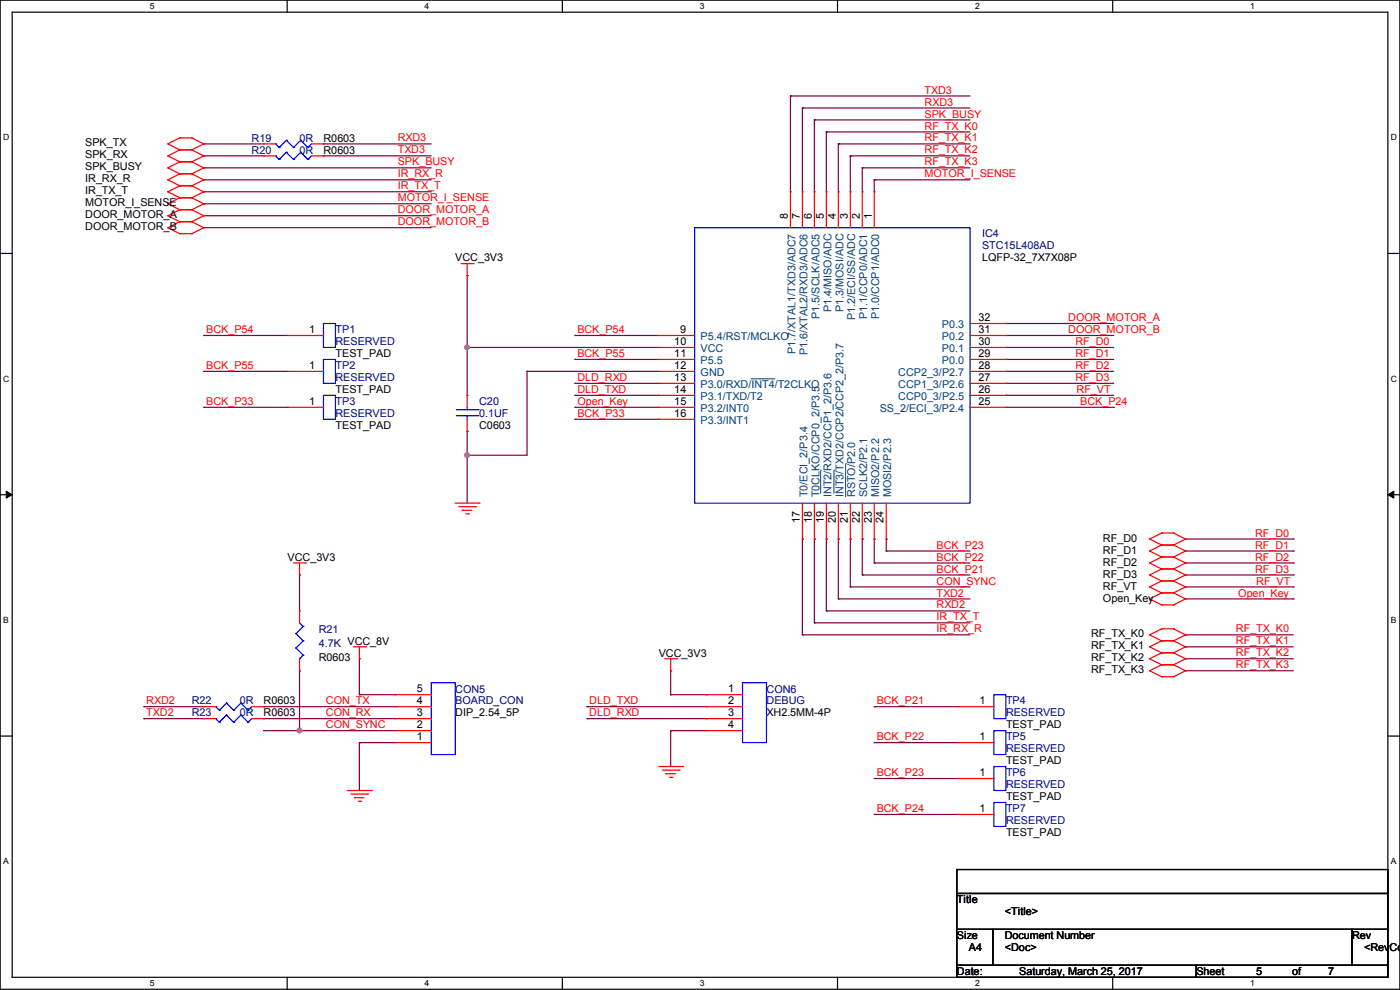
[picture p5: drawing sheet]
<svg xmlns="http://www.w3.org/2000/svg" width="297mm" height="210mm" viewBox="0 0 297 210" stroke-linecap="round" stroke-linejoin="round" font-family="sans-serif">
<path d="M0 0h297v209.8h-297zM2.6 2.6h291.8v204.7h-291.8z" fill="none" stroke="#000" stroke-width=".25"/>
<g fill="#fff">
<path d="M31.7 .3h1v2h-1z"/>
<path d="M31.7 207.6h1v1.9h-1z"/>
</g>
<path d="M60.9 0v2.6M60.9 207.3v2.5" fill="none" stroke="#000" stroke-width=".25"/>
<g fill="#fff">
<path d="M90.1 .3h1v2h-1z"/>
<path d="M90.1 207.6h1v1.9h-1z"/>
</g>
<path d="M119.3 0v2.6M119.3 207.3v2.5" fill="none" stroke="#000" stroke-width=".25"/>
<g fill="#fff">
<path d="M148.5 .3h.9v2h-.9z"/>
<path d="M148.5 207.6h.9v1.9h-.9z"/>
</g>
<path d="M177.7 0v2.6M177.7 207.3v2.5" fill="none" stroke="#000" stroke-width=".25"/>
<g fill="#fff">
<path d="M206.8 .3h1v2h-1z"/>
<path d="M206.8 207.6h1v1.9h-1z"/>
</g>
<path d="M236.1 0v2.6M236.1 207.3v2.5" fill="none" stroke="#000" stroke-width=".25"/>
<g fill="#fff">
<path d="M265.2 .3h1v2h-1z"/>
<path d="M265.2 207.6h1v1.9h-1z"/>
<path d="M.7 28.2h1.2v1.9h-1.2z"/>
<path d="M295.1 28.2h1.2v1.9h-1.2z"/>
<path d="M.7 79.3h1.2v2h-1.2z"/>
<path d="M295.1 79.3h1.2v2h-1.2z"/>
</g>
<path d="M0 53.8h2.6M294.4 53.8h2.6" fill="none" stroke="#000" stroke-width=".25"/>
<g fill="#fff">
<path d="M.7 130.5h1.2v2h-1.2z"/>
<path d="M295.1 130.5h1.1v2h-1.1z"/>
</g>
<path d="M0 104.9h2.6M294.4 104.9h2.6" fill="none" stroke="#000" stroke-width=".25"/>
<path d="M1.3 104.2l1.3 .7-1.3 .8zM294.4 104.9l1.3-.7v1.5z" fill="#000" stroke="#000" stroke-width=".21"/>
<g fill="#fff">
<path d="M.7 181.7h1.2v2h-1.2z"/>
<path d="M295.1 181.7h1.1v2h-1.1z"/>
</g>
<path d="M0 156.1h2.6M294.4 156.1h2.6M203 184.4h91.4v5.1h-91.4zM203 189.5h91.4v7.6h-91.4zM203 197.1h7.6v7.7h-7.6zM210.6 197.1h76.2v7.7h-76.2zM286.8 197.1h7.6v7.7h-7.6zM203 204.8h50.8v2.5h-50.8zM253.8 204.8h40.6v2.5h-40.6z" fill="none" stroke="#000" stroke-width=".25"/>
<g fill="none" stroke="#800040" stroke-width=".25">
<path d="M43.2 30.5h.1M43.2 33.1h.1M43.2 35.6h.1M43.2 38.1h.1M43.2 30.5h12.7M43.2 33.1h12.7M43.2 35.6h48.3M43.2 38.1h48.3M68.6 30.5h.1M68.6 33.1h.1M68.6 30.5h22.9M68.6 33.1h22.9"/>
<path d="M167.7 20.4h.1M167.7 20.4v20.3M167.7 20.4h38.1M170.2 22.9h.1M170.2 22.9v17.8M170.2 22.9h35.6M172.8 25.4h.1M172.8 25.4v15.3M172.8 25.4h33M175.3 28h.1M175.3 28v12.7M175.3 28h30.5"/>
<path d="M177.8 30.5h.1M177.8 30.5h28M177.8 30.5v10.2M180.4 33.1h.1M180.4 33.1h25.4M180.4 33.1v7.6M182.9 35.6h.1M182.9 35.6h22.9M182.9 35.6v5.1M185.5 38.1h.1M185.5 38.1h20.3M185.5 38.1v2.6"/>
<path d="M43.2 40.7h.1M43.2 43.2h.1M43.2 45.8h.1M43.2 48.3h.1M43.2 40.7h48.3M43.2 43.2h48.3M43.2 45.8h48.3M43.2 48.3h48.3M99.1 58.5h.1M99.1 58.5v25.4M43.2 71.2h.1M43.2 78.8h.1"/>
<path d="M43.2 78.8h17.8M43.2 71.2h17.8M99.1 73.7h.1M99.1 73.7h40.6M111.8 78.8h.1M111.8 78.8h27.9M111.8 78.8v17.8h-12.7M122 71.2h.1M122 76.2h.1M122 76.2h17.7M122 71.2h17.7M213.4 73.7h.1"/>
<path d="M213.4 76.2h.1M213.4 78.8h.1M213.4 71.2h.1M213.4 68.6h.1M213.4 73.7h22.9M213.4 78.8h22.9M213.4 76.2h22.9M213.4 71.2h22.9M213.4 68.6h22.9M43.2 86.4h.1M43.2 86.4h17.8M99.1 96.6h.1"/>
<path d="M99.1 91.5h.1M99.1 91.5v15.2M122 81.3h.1M122 83.9h.1M122 86.4h.1M122 88.9h.1M122 81.3h17.7M122 83.9h17.7M122 86.4h17.7M122 88.9h17.7M213.4 81.3h.1M213.4 83.9h.1"/>
<path d="M213.4 81.3h22.9M213.4 83.9h22.9M213.4 86.4h22.9M236.3 86.4h.1M170.2 114.3h.1M170.2 114.3v20.4M172.8 114.3h.1M172.8 114.3v17.8M175.3 114.3h.1M175.3 114.3v15.3M177.8 114.3h.1M177.8 114.3v12.7"/>
<path d="M180.4 114.3h.1M180.4 114.3v10.2M182.9 114.3h.1M182.9 114.3v7.7M185.5 114.3h.1M185.5 119.4h.1M185.5 114.3v5.1M185.5 119.4h20.3M188 114.3h.1M188 116.9h.1M188 114.3v2.6M188 116.9h17.8"/>
<path d="M251.5 116.9h22.9M251.5 119.4h22.9M251.5 114.3h22.9M274.4 114.3h.1M274.4 116.9h.1M274.4 119.4h.1M63.5 122h.1M63.5 122v7.6M76.2 139.7h.1M76.2 139.7v7.7M170.2 134.7h.1M170.2 134.7h35.6"/>
<path d="M172.8 132.1h.1M172.8 132.1h33M175.3 129.6h.1M175.3 129.6h30.5M177.8 127h.1M177.8 127h28M180.4 124.5h.1M180.4 124.5h25.4M182.9 122h.1M182.9 122h22.9M251.5 134.7h.1M251.5 137.2h.1"/>
<path d="M251.5 139.7h.1M251.5 122h22.9M251.5 124.5h22.9M251.5 127h22.9M251.5 134.7h22.9M251.5 137.2h22.9M251.5 139.7h22.9M274.4 122h.1M274.4 124.5h.1M274.4 127h.1M30.5 149.9h.1M30.5 152.4h.1"/>
<path d="M30.5 149.9h12.7M30.5 152.4h12.7M55.9 149.9h.1M55.9 152.4h.1M55.9 155h.1M55.9 149.9h28M55.9 152.4h28M55.9 155h28M63.5 155h.1M63.5 142.3h.1M63.5 142.3v12.7M76.2 147.4h.1"/>
<path d="M76.2 157.5h.1M76.2 147.4h7.7M76.2 157.5v10.2M76.2 157.5h7.7M124.5 149.9h.1M124.5 152.4h.1M124.5 149.9h25.4M124.5 152.4h25.4M142.3 147.4h.1M142.3 142.3h.1M142.3 155h.1M142.3 155h7.6"/>
<path d="M142.3 147.4h7.6M142.3 142.3v5.1M142.3 155v7.6M185.5 149.9h.1M185.5 157.5h.1M185.5 149.9h17.7M185.5 157.5h17.7M251.5 142.3h.1M251.5 142.3h22.9M185.5 165.1h.1M185.5 172.8h.1M185.5 165.1h17.7"/>
<path d="M185.5 172.8h17.7"/>
</g>
<g fill="#f0f" stroke="#f0f" stroke-width=".25">
<circle cx="63.5" cy="155" r=".49"/>
<circle cx="99.1" cy="73.7" r=".49"/>
<circle cx="99.1" cy="96.5" r=".49"/>
</g>
<g fill="none" stroke="#f00" stroke-width=".25">
<path d="M35.6 30.5h.1M35.6 33.1h.1M35.6 35.6h.1M35.6 38.1h.1M35.6 30.5l2.5 1.3M35.6 33.1l2.5 1.2M35.6 35.6l2.5 1.3M35.6 38.1l2.5 1.3M38.1 29.3h.1M38.1 31.8h.1M38.1 34.3h.1M38.1 36.9h.1"/>
<path d="M38.1 39.4h.1M38.1 29.3l-2.5 1.2M38.1 29.3h2.6M38.1 31.8h2.6M38.1 31.8l-2.5 1.3M38.1 34.3h2.6M38.1 34.3l-2.5 1.3M38.1 36.9h2.6M38.1 36.9l-2.5 1.2M38.1 39.4h2.6M38.1 39.4l-2.5 1.3M40.7 29.3h.1"/>
<path d="M40.7 31.8h.1M40.7 34.3h.1M40.7 36.9h.1M40.7 39.4h.1M40.7 29.3l2.5 1.2M40.7 31.8l2.5 1.3M40.7 34.3l2.5 1.3M40.7 36.9l2.5 1.2M40.7 39.4l2.5 1.3M43.2 30.5h.1M43.2 33.1h.1M43.2 35.6h.1"/>
<path d="M43.2 38.1h.1M43.2 30.5l-2.5 1.3M43.2 33.1l-2.5 1.2M43.2 35.6l-2.5 1.3M43.2 38.1l-2.5 1.3M55.9 33.1h.1M55.9 30.5h.1M55.9 33.1h2.6M55.9 30.5h2.6M66.1 33.1h2.5M66.1 30.5h2.5M68.6 33.1h.1"/>
<path d="M68.6 30.5h.1M35.6 40.7h.1M35.6 45.8h.1M35.6 48.3h.1M35.6 43.2h.1M35.6 40.7l2.5 1.3M35.6 45.8l2.5 1.2M35.6 48.3l2.5 1.3M35.6 43.2l2.5 1.3M38.1 42h.1M38.1 44.5h.1M38.1 47h.1"/>
<path d="M38.1 49.6h.1M38.1 42h2.6M38.1 44.5l-2.5 1.3M38.1 44.5h2.6M38.1 47h2.6M38.1 47l-2.5 1.3M38.1 49.6h2.6M38.1 42l-2.5 1.2M40.7 42h.1M40.7 44.5h.1M40.7 47h.1M40.7 49.6h.1"/>
<path d="M40.7 44.5l2.5 1.3M40.7 47l2.5 1.3M40.7 42l2.5 1.2M43.2 40.7h.1M43.2 45.8h.1M43.2 48.3h.1M43.2 43.2h.1M43.2 40.7l-2.5 1.3M43.2 45.8l-2.5 1.2M43.2 48.3l-2.5 1.3M43.2 43.2l-2.5 1.3M97.8 55.9h2.6"/>
<path d="M99.1 58.5h.1M99.1 55.9v2.6M100.4 55.9h.1M167.7 40.7h.1M167.7 40.7v7.6M170.2 40.7h.1M170.2 40.7v7.6M172.8 40.7h.1M172.8 40.7v7.6M175.3 40.7h.1M175.3 40.7v7.6M177.8 40.7h.1"/>
<path d="M177.8 40.7v7.6M180.4 40.7h.1M180.4 40.7v7.6M182.9 40.7h.1M182.9 40.7v7.6M185.5 40.7h.1M185.5 40.7v7.6M61 71.2h.1M61 78.8h.1M61 71.2h7.6M61 78.8h7.6M139.7 71.2h.1"/>
<path d="M139.7 73.7h.1M139.7 76.2h.1M139.7 78.8h.1M139.7 71.2h7.7M139.7 73.7h7.7M139.7 76.2h7.7M139.7 78.8h7.7M205.8 71.2h7.6M205.8 73.7h7.6M205.8 76.2h7.6M205.8 78.8h7.6M205.8 68.6h7.6"/>
<path d="M213.4 68.6h.1M213.4 71.2h.1M213.4 73.7h.1M213.4 76.2h.1M213.4 78.8h.1M61 86.4h.1M61 86.4h7.6M99.1 83.9h.1M99.1 91.5h.1M99.1 83.9v2.5M99.1 88.9v2.6M139.7 81.3h.1"/>
<path d="M139.7 83.9h.1M139.7 86.4h.1M139.7 88.9h.1M139.7 81.3h7.7M139.7 83.9h7.7M139.7 86.4h7.7M139.7 88.9h7.7M205.8 81.3h7.6M205.8 83.9h7.6M205.8 86.4h7.6M213.4 81.3h.1M213.4 83.9h.1"/>
<path d="M213.4 86.4h.1M62.3 119.4h2.5M63.5 119.4v2.6M64.8 119.4h.1M96.6 106.7h5M97.3 107.5h3.6M98.1 108.2h.1M98.1 108.2h2M98.8 109h.6M99.4 109h.1M100.9 107.5h.1M101.6 106.7h.1"/>
<path d="M170.2 114.3h.1M170.2 106.7v7.6M172.8 114.3h.1M172.8 106.7v7.6M175.3 114.3h.1M175.3 106.7v7.6M177.8 114.3h.1M177.8 106.7v7.6M180.4 114.3h.1M180.4 106.7v7.6M182.9 114.3h.1M182.9 106.7v7.6"/>
<path d="M185.5 114.3h.1M185.5 106.7v7.6M188 114.3h.1M188 106.7v7.6M243.9 114.3h.1M243.9 116.9h.1M243.9 119.4h.1M243.9 114.3l2.5 1.3M243.9 116.9l2.5 1.3M243.9 119.4l2.5 1.3M246.4 113.1h.1M246.4 115.6h.1"/>
<path d="M246.4 118.2h.1M246.4 113.1l-2.5 1.2M246.4 113.1h2.6M246.4 115.6h2.6M246.4 115.6l-2.5 1.3M246.4 118.2h2.6M246.4 118.2l-2.5 1.2M249 113.1h.1M249 115.6h.1M249 118.2h.1M249 113.1l2.5 1.2M249 115.6l2.5 1.3"/>
<path d="M249 118.2l2.5 1.2M251.5 114.3h.1M251.5 116.9h.1M251.5 119.4h.1M251.5 114.3l-2.5 1.3M251.5 116.9l-2.5 1.3M251.5 119.4l-2.5 1.3M63.5 122h.1M63.5 129.6h.1M63.5 129.6v2.5M63.5 139.7v2.6M75 137.2h2.5"/>
<path d="M76.2 139.7h.1M76.2 137.2v2.5M77.5 137.2h.1M141 139.7h2.6M142.3 139.7v2.6M143.6 139.7h.1M243.9 134.7h.1M243.9 137.2h.1M243.9 139.7h.1M243.9 122h.1M243.9 124.5h.1M243.9 127h.1"/>
<path d="M243.9 134.7l2.5 1.2M243.9 137.2l2.5 1.3M243.9 139.7l2.5 1.3M243.9 122l2.5 1.2M243.9 124.5l2.5 1.3M243.9 127l2.5 1.3M246.4 133.4h.1M246.4 135.9h.1M246.4 138.5h.1M246.4 120.7h.1M246.4 123.2h.1M246.4 125.8h.1"/>
<path d="M246.4 128.3h.1M246.4 133.4l-2.5 1.3M246.4 133.4h2.6M246.4 135.9h2.6M246.4 135.9l-2.5 1.3M246.4 138.5h2.6M246.4 138.5l-2.5 1.2M246.4 120.7h2.6M246.4 120.7l-2.5 1.3M246.4 123.2h2.6M246.4 123.2l-2.5 1.3M246.4 125.8h2.6"/>
<path d="M246.4 125.8l-2.5 1.2M246.4 128.3h2.6M249 133.4h.1M249 135.9h.1M249 138.5h.1M249 120.7h.1M249 123.2h.1M249 125.8h.1M249 128.3h.1M249 133.4l2.5 1.3M249 135.9l2.5 1.3M249 138.5l2.5 1.2"/>
<path d="M249 120.7l2.5 1.3M249 123.2l2.5 1.3M249 125.8l2.5 1.2M251.5 134.7h.1M251.5 137.2h.1M251.5 139.7h.1M251.5 122h.1M251.5 124.5h.1M251.5 127h.1M251.5 134.7l-2.5 1.2M251.5 137.2l-2.5 1.3M251.5 139.7l-2.5 1.3"/>
<path d="M251.5 122l-2.5 1.2M251.5 124.5l-2.5 1.3M251.5 127l-2.5 1.3M43.2 149.9h.1M43.2 152.4h.1M43.2 149.9h2.6M43.2 152.4h2.6M53.4 149.9h2.5M53.4 152.4h2.5M55.9 149.9h.1M55.9 152.4h.1M63.5 142.3h.1"/>
<path d="M83.9 157.5h.1M83.9 155h.1M83.9 152.4h.1M83.9 149.9h.1M83.9 147.4h.1M83.9 157.5h7.6M83.9 149.9h7.6M83.9 147.4h7.6M83.9 152.4h7.6M83.9 155h7.6M142.3 142.3h.1M149.9 147.4h.1"/>
<path d="M149.9 149.9h.1M149.9 152.4h.1M149.9 155h.1M149.9 149.9h7.6M149.9 147.4h7.6M149.9 152.4h7.6M149.9 155h7.6M203.2 157.5h.1M203.2 149.9h.1M203.2 157.5h7.7M203.2 149.9h7.7M243.9 142.3h.1"/>
<path d="M243.9 142.3l2.5 1.3M246.4 141h.1M246.4 143.6h.1M246.4 141h2.6M246.4 141l-2.5 1.3M246.4 143.6h2.6M249 141h.1M249 143.6h.1M249 141l2.5 1.3M251.5 142.3h.1M251.5 142.3l-2.5 1.3M73.7 167.7h5.1"/>
<path d="M74.5 168.4h3.5M75.2 169.2h.1M75.2 169.2h2.1M76 170h.5M76.5 170h.1M78 168.4h.1M78.8 167.7h.1M139.7 162.6h5.1M140.5 163.4h3.6M141.3 164.1h.1M141.3 164.1h2M142 164.9h.5"/>
<path d="M142.5 164.9h.1M144.1 163.4h.1M144.8 162.6h.1M203.2 165.1h.1M203.2 172.8h.1M203.2 165.1h7.7M203.2 172.8h7.7"/>
</g>
<g fill="none" stroke="#00f" stroke-width=".25">
<path d="M58.5 33.1h.1M58.5 30.5h.1M58.5 33.1l.7 .7M58.5 30.5l.7 .8M59.2 33.8h.1M59.2 31.3h.1M60.7 32.3h.1M60.7 29.8h.1M60.7 32.3l1.6 1.5M60.7 32.3l-1.5 1.5M60.7 29.8l1.6 1.5M60.7 29.8l-1.5 1.5"/>
<path d="M62.3 33.8h.1M62.3 31.3h.1M63.8 32.3h.1M63.8 29.8h.1M63.8 32.3l1.5 1.5M63.8 32.3l-1.5 1.5M63.8 29.8l1.5 1.5M63.8 29.8l-1.5 1.5M65.3 33.8h.1M65.3 31.3h.1M66.1 33.1l-.8 .7M66.1 30.5l-.8 .8"/>
<path d="M147.4 48.3h58.4v58.4h-58.4zM68.6 68.6h2.6v5.1h-2.6zM68.6 76.2h2.6v5.1h-2.6zM68.6 83.9h2.6v5h-2.6zM96.8 88.2h4.6M96.8 86.9h4.6M99.1 86.9h.1M99.1 88.2h.1M99.1 86.4v.5M99.1 88.2v.7M101.4 88.2h.1M101.4 86.9h.1"/>
<path d="M62.8 134.4h.1M62.8 137.5h.1M62.8 134.4l1.5 1.5M62.8 137.5l1.5 1.5M63.5 139.7h.1M63.5 132.1l.8 .8M64.3 132.9h.1M64.3 135.9h.1M64.3 139h.1M64.3 139l-.8 .7M64.3 135.9l-1.5 1.6M64.3 132.9l-1.5 1.5"/>
<path d="M45.8 149.9h.1M45.8 152.4h.1M45.8 149.9l.7 .8M45.8 152.4l.7 .8M46.5 150.7h.1M46.5 153.2h.1M48 149.1h.1M48 151.7h.1M48 149.1l1.6 1.6M48 149.1l-1.5 1.6M48 151.7l1.6 1.5M48 151.7l-1.5 1.5"/>
<path d="M49.6 150.7h.1M49.6 153.2h.1M51.1 149.1h.1M51.1 151.7h.1M51.1 149.1l1.5 1.6M51.1 149.1l-1.5 1.6M51.1 151.7l1.5 1.5M51.1 151.7l-1.5 1.5M52.6 150.7h.1M52.6 153.2h.1M53.4 149.9l-.8 .8M53.4 152.4l-.8 .8"/>
<path d="M91.5 144.8h5.1v15.3h-5.1zM157.5 144.8h5.1v12.7h-5.1zM210.9 155h2.5v5.1h-2.5zM210.9 147.4h2.5v5h-2.5zM210.9 162.6h2.5v5.1h-2.5zM210.9 170.2h2.5v5.1h-2.5z"/>
</g>
<path d="M159.3 80.4h4.9M164.2 80.4h.1M174.1 99.8h.1M174.1 99.8v4.9M176.9 99.8h.1M176.9 99.8v4.9M179.4 98.3h.1M179.4 98.3v7.1" fill="none" stroke="#004080" stroke-width=".21"/>
<g font-size="2.3" fill="#f00">
<text x="196.1" y="22.4">RXD3</text>
<text x="196.1" y="19.9">TXD3</text>
<text x="196.1" y="27.5">RF_TX_K0</text>
<text x="196.1" y="24.9">SPK_BUSY</text>
<text x="84.4" y="35.1">SPK_BUSY</text>
<text x="84.4" y="30">RXD3</text>
<text x="84.4" y="32.6">TXD3</text>
<text x="196.1" y="35.1">RF_TX_K3</text>
<text x="196.1" y="32.6">RF_TX_K2</text>
<text x="196.1" y="30">RF_TX_K1</text>
<text x="84.4" y="37.6">IR_RX_R</text>
<text x="84.4" y="40.2">IR_TX_T</text>
<text x="196.1" y="37.6">MOTOR_I_SENSE</text>
<text x="84.4" y="42.7">MOTOR_I_SENSE</text>
<text x="84.4" y="45.3">DOOR_MOTOR_A</text>
<text x="84.4" y="47.8">DOOR_MOTOR_B</text>
<text x="43.7" y="70.7">BCK_P54</text>
<text x="122.5" y="70.7">BCK_P54</text>
<text x="226.6" y="70.7">DOOR_MOTOR_B</text>
<text x="226.6" y="68.1">DOOR_MOTOR_A</text>
<text x="122.5" y="75.7">BCK_P55</text>
<text x="228.1" y="73.2">RF_D0</text>
<text x="228.1" y="75.7">RF_D1</text>
<text x="43.7" y="78.3">BCK_P55</text>
<text x="122.5" y="80.8">DLD_RXD</text>
<text x="122.5" y="83.4">DLD_TXD</text>
<text x="228.1" y="78.3">RF_D2</text>
<text x="228.1" y="80.8">RF_D3</text>
<text x="228.4" y="83.4">RF_VT</text>
<text x="43.7" y="85.9">BCK_P33</text>
<text x="122.5" y="85.9">Open_Key</text>
<text x="122.5" y="88.4">BCK_P33</text>
<text x="229.2" y="85.9">BCK_P24</text>
<text x="266.3" y="113.8">RF_D0</text>
<text x="198.7" y="116.4">BCK_P23</text>
<text x="198.7" y="118.9">BCK_P22</text>
<text x="266.3" y="116.4">RF_D1</text>
<text x="266.3" y="118.9">RF_D2</text>
<text x="198.7" y="121.5">BCK_P21</text>
<text x="198.7" y="124">CON_SYNC</text>
<text x="266.3" y="121.5">RF_D3</text>
<text x="266.5" y="124">RF_VT</text>
<text x="198.7" y="126.5">TXD2</text>
<text x="198.7" y="129.1">RXD2</text>
<text x="198.7" y="131.6">IR_TX_T</text>
<text x="262.7" y="126.5">Open_Key</text>
<text x="198.7" y="134.2">IR_RX_R</text>
<text x="262.2" y="134.2">RF_TX_K0</text>
<text x="262.2" y="136.7">RF_TX_K1</text>
<text x="262.2" y="139.2">RF_TX_K2</text>
<text x="262.2" y="141.8">RF_TX_K3</text>
<text x="31" y="149.4">RXD2</text>
<text x="69.1" y="149.4">CON_TX</text>
<text x="125" y="149.4">DLD_TXD</text>
<text x="186" y="149.4">BCK_P21</text>
<text x="31" y="151.9">TXD2</text>
<text x="69.1" y="151.9">CON_RX</text>
<text x="69.1" y="154.5">CON_SYNC</text>
<text x="125" y="151.9">DLD_RXD</text>
<text x="186" y="157">BCK_P22</text>
<text x="186" y="164.6">BCK_P23</text>
<text x="186" y="172.3">BCK_P24</text>
</g>
<g font-size="2.3">
<text x="18.1" y="31.1">SPK_TX</text>
<text x="18.1" y="33.6">SPK_RX</text>
<text x="68.6" y="32.6">R0603</text>
<text x="68.6" y="30.1">R0603</text>
<text x="18.1" y="36.2">SPK_BUSY</text>
<text x="18.1" y="38.7">IR_RX_R</text>
<text x="18.1" y="41.2">IR_TX_T</text>
<text x="18.1" y="46.3">DOOR_MOTOR_A</text>
<text x="18.1" y="43.8">MOTOR_I_SENSE</text>
<text x="167.1" y="46.5" transform="rotate(-90 167.1 46.5)">8</text>
<text x="169.7" y="46.5" transform="rotate(-90 169.7 46.5)">7</text>
<text x="172.2" y="46.5" transform="rotate(-90 172.2 46.5)">6</text>
<text x="174.8" y="46.5" transform="rotate(-90 174.8 46.5)">5</text>
<text x="177.3" y="46.5" transform="rotate(-90 177.3 46.5)">4</text>
<text x="179.8" y="46.5" transform="rotate(-90 179.8 46.5)">3</text>
<text x="182.4" y="46.5" transform="rotate(-90 182.4 46.5)">2</text>
<text x="184.9" y="46.5" transform="rotate(-90 184.9 46.5)">1</text>
<text x="18.1" y="48.9">DOOR_MOTOR_B</text>
<text x="96.6" y="55.5">VCC_3V3</text>
<text x="208.3" y="55.5">LQFP-32_7X7X08P</text>
<text x="65.6" y="70.6">1</text>
<text x="144.3" y="70.6">9</text>
<text x="207.6" y="68.1">32</text>
<text x="207.6" y="70.6">31</text>
<text x="71.2" y="75.8">TEST_PAD</text>
<text x="143.1" y="73.2">10</text>
<text x="143.1" y="75.7">11</text>
<text x="207.6" y="73.2">30</text>
<text x="207.6" y="75.7">29</text>
<text x="65.6" y="78.2">1</text>
<text x="71.2" y="83.4">TEST_PAD</text>
<text x="143.1" y="78.2">12</text>
<text x="143.1" y="80.8">13</text>
<text x="143.1" y="83.3">14</text>
<text x="207.6" y="78.2">28</text>
<text x="207.6" y="80.8">27</text>
<text x="207.6" y="83.3">26</text>
<text x="65.6" y="85.9">1</text>
<text x="143.1" y="85.9">15</text>
<text x="143.1" y="88.4">16</text>
<text x="207.6" y="85.9">25</text>
<text x="71.2" y="91">TEST_PAD</text>
<text x="101.6" y="91">C0603</text>
<text x="169.7" y="111" transform="rotate(-90 169.7 111)">17</text>
<text x="172.2" y="111" transform="rotate(-90 172.2 111)">18</text>
<text x="174.8" y="111" transform="rotate(-90 174.8 111)">19</text>
<text x="177.3" y="111" transform="rotate(-90 177.3 111)">20</text>
<text x="179.8" y="111" transform="rotate(-90 179.8 111)">21</text>
<text x="182.4" y="111" transform="rotate(-90 182.4 111)">22</text>
<text x="184.9" y="111" transform="rotate(-90 184.9 111)">23</text>
<text x="187.5" y="111" transform="rotate(-90 187.5 111)">24</text>
<text x="61" y="119">VCC_3V3</text>
<text x="234" y="114.9">RF_D0</text>
<text x="234" y="117.4">RF_D1</text>
<text x="234" y="120">RF_D2</text>
<text x="234" y="122.5">RF_D3</text>
<text x="234" y="125.1">RF_VT</text>
<text x="234" y="127.6">Open_Key</text>
<text x="231.5" y="135.2">RF_TX_K0</text>
<text x="231.5" y="137.8">RF_TX_K1</text>
<text x="67.6" y="140.3">R0603</text>
<text x="139.8" y="139.3">VCC_3V3</text>
<text x="231.5" y="140.3">RF_TX_K2</text>
<text x="231.5" y="142.8">RF_TX_K3</text>
<text x="55.9" y="149.4">R0603</text>
<text x="88.4" y="149.4">4</text>
<text x="88.4" y="146.8">5</text>
<text x="154.5" y="146.8">1</text>
<text x="154.5" y="149.4">2</text>
<text x="207.8" y="149.4">1</text>
<text x="55.9" y="152">R0603</text>
<text x="88.4" y="154.4">2</text>
<text x="88.4" y="151.9">3</text>
<text x="96.6" y="152">DIP_2.54_5P</text>
<text x="154.5" y="151.9">3</text>
<text x="154.5" y="154.4">4</text>
<text x="162.6" y="152">XH2.5MM-4P</text>
<text x="213.4" y="154.5">TEST_PAD</text>
<text x="88.4" y="157">1</text>
<text x="207.8" y="157">1</text>
<text x="207.8" y="164.6">1</text>
<text x="213.4" y="162.1">TEST_PAD</text>
<text x="207.8" y="172.2">1</text>
<text x="213.4" y="169.8">TEST_PAD</text>
<text x="213.4" y="177.4">TEST_PAD</text>
<text x="203" y="191.6">Title</text>
<text x="213.2" y="194.1">&lt;Title&gt;</text>
<text x="203" y="199.2">Size</text>
<text x="205.5" y="201.8">A4</text>
<text x="213.2" y="199.2">Document Number</text>
<text x="213.2" y="201.8">&lt;Doc&gt;</text>
<text x="286.8" y="199.2">Rev</text>
<text x="289.4" y="201.8">&lt;RevCod</text>
<text x="203" y="206.8">Date:</text>
<text x="216.2" y="206.8">Saturday, March 25, 2017</text>
<text x="253.8" y="206.8">Sheet</text>
<text x="266.5" y="206.8">5</text>
<text x="274.1" y="206.8">of</text>
<text x="281.7" y="206.8">7</text>
</g>
<g font-size="2.3" fill="#000080">
<text x="53.4" y="32.6">R20</text>
<text x="53.4" y="30.1">R19</text>
<text x="63.5" y="32.6">0R</text>
<text x="63.5" y="30.1">0R</text>
<text x="208.3" y="50.4">IC4</text>
<text x="208.3" y="52.9">STC15L408AD</text>
<text x="71.2" y="70.7">TP1</text>
<text x="71.2" y="73.2">RESERVED</text>
<text x="71.2" y="78.3">TP2</text>
<text x="71.2" y="80.9">RESERVED</text>
<text x="71.2" y="85.9">TP3</text>
<text x="71.2" y="88.5">RESERVED</text>
<text x="101.6" y="85.9">C20</text>
<text x="101.6" y="88.5">0.1UF</text>
<text x="67.6" y="134.2">R21</text>
<text x="67.6" y="137.2">4.7K VCC_8V</text>
<text x="40.7" y="149.4">R22</text>
<text x="50.8" y="149.4">0R</text>
<text x="96.6" y="146.9">CON5</text>
<text x="96.6" y="149.4">BOARD_CON</text>
<text x="162.6" y="146.9">CON6</text>
<text x="162.6" y="149.4">DEBUG</text>
<text x="213.4" y="149.4">TP4</text>
<text x="40.7" y="152">R23</text>
<text x="50.8" y="152">0R</text>
<text x="213.4" y="152">RESERVED</text>
<text x="213.4" y="157.1">TP5</text>
<text x="213.4" y="159.6">RESERVED</text>
<text x="213.4" y="164.7">TP6</text>
<text x="213.4" y="167.2">RESERVED</text>
<text x="213.4" y="172.3">TP7</text>
<text x="213.4" y="174.8">RESERVED</text>
</g>
<g font-size="2.3" fill="#004080">
<text x="173.8" y="67.6" transform="rotate(-90 173.8 67.6)">P1.5/SCLK/ADC5</text>
<text x="176.4" y="66.2" transform="rotate(-90 176.4 66.2)">P1.4/MISO/ADC</text>
<text x="178.9" y="66.2" transform="rotate(-90 178.9 66.2)">P1.3/MOSI/ADC</text>
<text x="181.5" y="67.9" transform="rotate(-90 181.5 67.9)">P1.2/ECI/SS/ADC</text>
<text x="184" y="67.7" transform="rotate(-90 184 67.7)">P1.1/CCP0/ADC1</text>
<text x="186.5" y="67.7" transform="rotate(-90 186.5 67.7)">P1.0/CCP1/ADC0</text>
<text x="199.8" y="69.7">P0.3</text>
<text x="148.6" y="72.2">P5.4/RST/MCLKO</text>
<text x="148.6" y="74.8">VCC</text>
<text x="148.6" y="77.3">P5.5</text>
<text x="168.8" y="75.1" transform="rotate(-90 168.8 75.1)">P1.7/XTAL1/TXD3/ADC7</text>
<text x="171.3" y="75.4" transform="rotate(-90 171.3 75.4)">P1.6/XTAL2/RXD3/ADC6</text>
<text x="199.8" y="72.2">P0.2</text>
<text x="199.8" y="74.8">P0.1</text>
<text x="199.8" y="77.3">P0.0</text>
<text x="148.6" y="79.8">GND</text>
<text x="148.6" y="82.4">P3.0/RXD/INT4/T2CLKO</text>
<text x="190.6" y="79.8">CCP2_3/P2.7</text>
<text x="190.6" y="82.4">CCP1_3/P2.6</text>
<text x="148.6" y="84.9">P3.1/TXD/T2</text>
<text x="148.6" y="87.5">P3.2/INT0</text>
<text x="186.6" y="87.5">SS_2/ECI_3/P2.4</text>
<text x="190.6" y="84.9">CCP0_3/P2.5</text>
<text x="148.6" y="90">P3.3/INT1</text>
<text x="171.3" y="105.5" transform="rotate(-90 171.3 105.5)">T0/ECI_2/P3.4</text>
<text x="173.8" y="105.5" transform="rotate(-90 173.8 105.5)">T0CLKO/CCP0_2/P3.5</text>
<text x="176.4" y="105.5" transform="rotate(-90 176.4 105.5)">INT2/RXD2/CCP1_2/P3.6</text>
<text x="178.9" y="105.5" transform="rotate(-90 178.9 105.5)">INT3/TXD2/CCP2/CCP2_2/P3.7</text>
<text x="181.5" y="105.5" transform="rotate(-90 181.5 105.5)">RSTO/P2.0</text>
<text x="184" y="105.5" transform="rotate(-90 184 105.5)">SCLK2/P2.1</text>
<text x="186.5" y="105.5" transform="rotate(-90 186.5 105.5)">MISO2/P2.2</text>
<text x="189.1" y="105.5" transform="rotate(-90 189.1 105.5)">MOSI2/P2.3</text>
</g>
<g font-size="1.8">
<text x="31.8" y="1.9">5</text>
<text x="90.1" y="1.9">4</text>
<text x="148.5" y="1.9">3</text>
<text x="206.8" y="1.9">2</text>
<text x="265.2" y="1.9">1</text>
<text x=".7" y="29.8">D</text>
<text x="295.1" y="29.8">D</text>
<text x=".7" y="80.9">C</text>
<text x="295.1" y="80.9">C</text>
<text x=".7" y="132.1">B</text>
<text x="295.1" y="132.1">B</text>
<text x=".7" y="183.3">A</text>
<text x="295.1" y="183.3">A</text>
<text x="31.8" y="209.2">5</text>
<text x="90.1" y="209.2">4</text>
<text x="148.5" y="209.2">3</text>
<text x="206.8" y="209.2">2</text>
<text x="265.2" y="209.2">1</text>
</g>
</svg>
